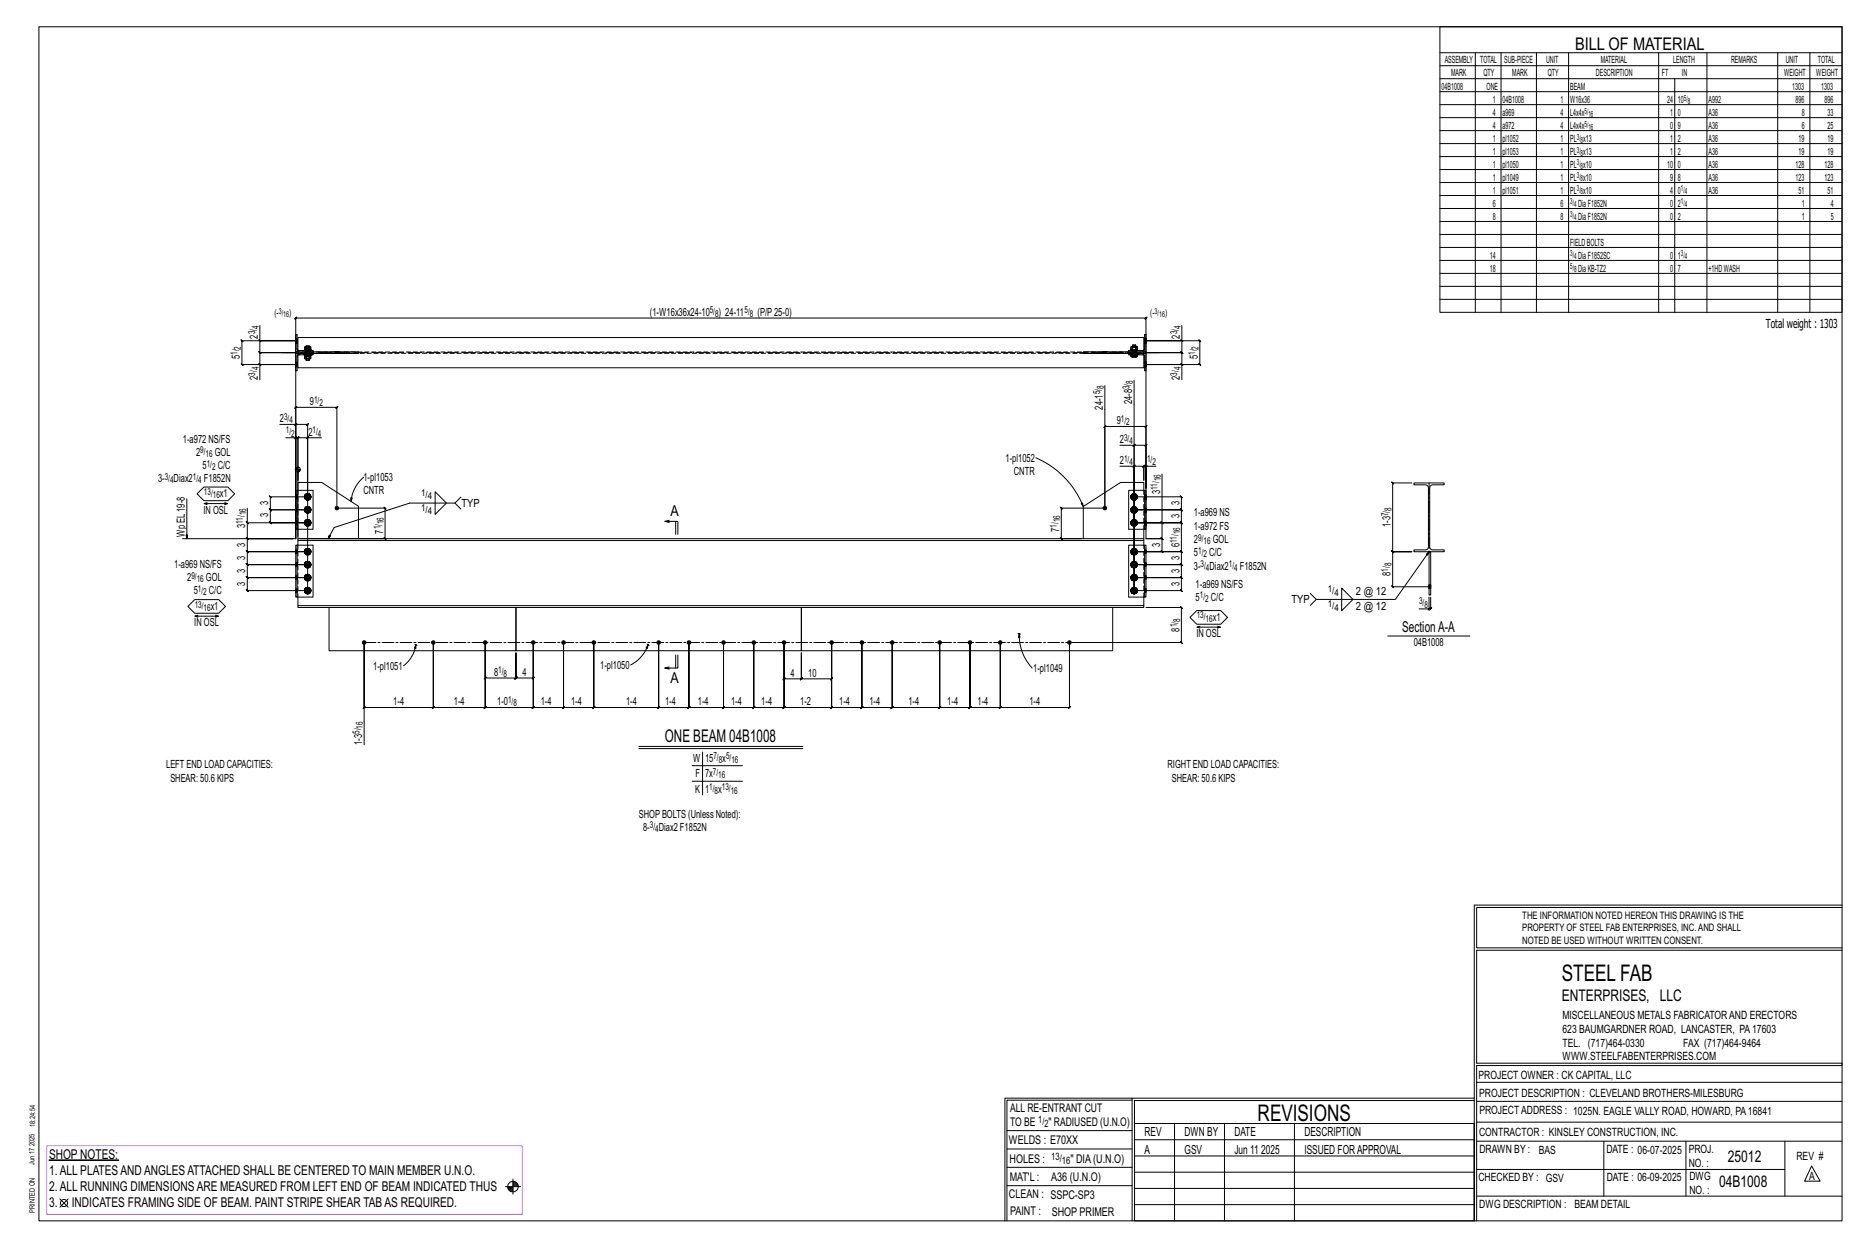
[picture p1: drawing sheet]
<svg xmlns="http://www.w3.org/2000/svg" width="914mm" height="610mm" viewBox="0 0 914 610" stroke-linecap="round" stroke-linejoin="round" font-family="sans-serif">
<g fill="#000" stroke="#000" stroke-width=".49">
<path d="M24 568h34z"/>
<circle cx="165" cy="249" r=".9"/>
<circle cx="541" cy="249" r=".9"/>
<circle cx="178" cy="314" r=".9"/>
<circle cx="212" cy="314" r=".9"/>
<circle cx="238" cy="314" r=".9"/>
<circle cx="261" cy="314" r=".9"/>
<circle cx="276" cy="314" r=".9"/>
<circle cx="291" cy="314" r=".9"/>
<circle cx="322" cy="314" r=".9"/>
<circle cx="337" cy="314" r=".9"/>
<circle cx="354" cy="314" r=".9"/>
<circle cx="369" cy="314" r=".9"/>
<circle cx="384" cy="314" r=".9"/>
<circle cx="407" cy="314" r=".9"/>
<circle cx="422" cy="314" r=".9"/>
<circle cx="437" cy="314" r=".9"/>
<circle cx="460" cy="314" r=".9"/>
<circle cx="475" cy="314" r=".9"/>
<circle cx="490" cy="314" r=".9"/>
<circle cx="524" cy="314" r=".9"/>
</g>
<g fill="none" stroke="#000" stroke-width=".49">
<path d="M19 13h883v584h-883zM705 13h197v140h-197zM705 26h197M705 32h197M705 39h197M722 26v127M735 26v127M752 26v127M768 26v127M812 26v127M820 39v114M836 26v127"/>
<path d="M870 26v127M886 26v127M705 45h197M705 51h197M705 58h197M705 64h197M705 70h197M705 77h197M705 83h197M705 89h197M705 96h197M705 102h197"/>
<path d="M705 108h197M705 115h197M705 121h197M705 127h197M705 134h197M127 159v8h18h-27v-1l1 1h-1v11l1 1-1-1h27h-18v8M579 159v8h-18h26v-1l1 1h-1v11l1 1-1-1h-26h18v8M705 140h197M705 146h197M127 178l1 1zM127 166l1 1zM127 167v6v-1l1 1h-1h18h-18v-1l1 1h-1v5"/>
<path d="M145 177h.1M145 179h.1M145 166h.1M145 168h.1M145 172h1h-1v-8l1 7h7v1M145 173h1M146 172h11v1h-11zM146 171v-6h414v6M146 174v6h414v-6M146 173h-1v8l1-7h7v-1M149 171l3 1zM149 174h.1"/>
<path d="M149 171h.1M149 171v-1h1v1M149 174h1M149 171h1M150 174h.1M150 170l-1 1h1M150 170l-1 1M150 170v1h1M150 171v1M150 172h.1M150 173h.1M150 174v1h-1v-1h1"/>
<path d="M150 174h2h-1M150 170l1 1M150 174h-1h3M150 174h2M150 174h-1h1M150 170l2 1-1-1M151 174h1M151 170l1 1v-1M151 170l1 1M151 174h-1M151 171v-1l-1-1 2 1v1M151 174v1h-1v1h1v-1h1v-1"/>
<path d="M151 171v1M151 172h.1M151 173h.1M151 174h.1M152 174h.1M152 174h-1M152 171h.1M157 172h18v1h-18M164 172h.1M164 173h.1M166 172h.1M166 173h.1"/>
<path d="M540 172h.1M540 173h.1M542 172h.1M542 173h.1M549 172h11v1h-11zM549 172h-19v1h19M552 172v-1h8v-7h1v8h-1h1M552 173v1h8v7h1v-8h-1M554 174h.1M554 171v-1v1M554 174h1M554 174v1"/>
<path d="M554 171v1M554 172h.1M554 173h.1M554 170v-1h2v1h1v1M554 170h2v1M554 174h1h1M554 175l1-1h1v1M555 171l-1 1h3l-1-1M555 171h-1h3h-1M555 171h1M555 174h-1M555 174h.1"/>
<path d="M555 174h-1v1M555 174h1l-1 1M556 169l-2 1M556 171v1M556 172h.1M556 173h.1M556 174h.1M556 174h-1M556 174h1M556 174l-1 1M556 174v1M557 174h.1"/>
<path d="M557 174h-1M557 174l-1 1M560 173h1M560 177h.1M560 179h.1M560 166h.1M560 168h.1M561 177h.1M561 179h.1M561 166h.1M561 168h.1M578 166l1 1z"/>
<path d="M578 178l1 1zM579 167v6l-1-1 1 1h-18h18l-1-1 1 1v5M541 189v60M555 186v103h23h1l-1-1v1v-6h1l-1-1v1h-23h23h1l-1-1v1v-7l1 1-1-1h-23h23l1 1-1-1v-6h1l-1-1v1h-23h23h1l-1-1v1v-14h1l-1-1v1h-23h23h1l-1-1v1v-7l1 1-1-1h-23h23l1 1-1-1v-6l1 1-1-1h-23M137 208h8v56M140 214h5v25M145 208h-1l1-1zM145 208h6h-1l1-1v1v81h-30h1l-1-1v1v-6h1l-1-1v1h30h-30h1l-1-1v1v-7l1 1-1-1h30h-30l1 1-1-1v-6h1l-1-1v1h30h-30h1l-1-1v1v-6h1l-1-1v1h22h-22h1l-1-1v1v-8M145 214h1l-1 1 1-1v21v-21l-1 1 1-1h5M145 214l-1 1zM151 214l-1 1zM157 214h-6v29h-19l1 1-1-1v6l1 1-1-1h19h-19l1 1-1-1v7v-1l1 1h-1h19h-30v-7"/>
<path d="M548 218h7v71v-61h-7M555 218l1-1zM555 218h6h-1l1-1v1v21M144 230h3M145 240v19zM145 229v1M145 240h8v19h-8M146 229v1M146 240v-4h11l18 12v16M146 228v36M146 230v1M147 230h.1"/>
<path d="M178 233a17 17 0 0 0-6 12M507 224a43 43 0 0 1 23 24M555 228h1l-1 1zM555 228h5l-1 1 1-1v7v-7l-1 1 1-1h1M560 240v-4h-11l-19 12v16M560 240h1v19h-1zM560 240h-8v19h8M561 228l-1 1zM566 228h-5v11v-30v-1l-1 1h1h-20v-1l-1 1h1v40h-21l-1-1 1 1v15l-1-1 1 1h9M569 232v24h-14M691 236h-9h-1l1 1v-1v34l-1-1 1 1h9h-9l-1-1 1 1v17h-1l1 1v-1h18M692 236h15v1h-6l-1 2v29l1 1h6v1h-15v-1h6l1-1v-30l-1-1h-6z"/>
<path d="M91 244v20M96 242l4-4h12l3 4-3 3h-12zM100 246h11l-1 1M101 246h-1l1 1M110 246h1M121 255l1 1zM150 254h1l1 2-1 1h-1l-1-1zM150 248h1l1 1-1 2h-1l-1-2zM150 242h1l1 1-1 1h-1l-1-1zM172 244v1zM213 241l6 5-6 6zM223 246l3 3"/>
<path d="M226 243l-3 3h-22l-37 12-3 6M328 256l-3-1h7v6M328 255h-3M331 255v6M529 246h1v2zM554 256h.1M554 249h.1M554 243h.1M554 255v1M554 242v1M554 257h1M554 250l1 1"/>
<path d="M554 244h1M554 249v1M554 243v1M554 255v1v1v-1M554 249v-1v1v1M554 243v-1v1v1v-1M554 256l1 1M554 244l1 1M555 254l-1 1M555 248h-1M555 242h-1M555 257h1"/>
<path d="M555 250l1 1M555 244h1M555 255l1-1v1M555 248l-1 1M555 248h1v1M555 242h1M556 255l1 1M556 248l1 1v1M556 242l1 1v1M556 254l-1 1M556 248h-1M556 242h-1"/>
<path d="M556 256v1h-1M556 250v1l-1-1M556 244h-1M556 256h1l-1 1M556 250h1h-1M556 243l1 1h-1M556 256v1M556 249v1M556 243v1M556 255h1h-1M556 248l1 1h-1M556 242h1l-1 1"/>
<path d="M557 255v1M557 249h.1M557 242v1M560 259v5M560 257h.1M560 255h.1M560 251h.1M560 249h.1M560 244h.1M560 243h.1M561 257h.1M561 255h.1"/>
<path d="M561 251h.1M561 249h.1M561 244h.1M561 243h.1M568 255l1 1zM569 256v8l-1-1 1 1h-8M89 264h56M145 267v25zM145 264v-108h-1l1-1v1h416h-1l1-1v1v108M145 264v-65l-1 1 1-1h20l-1 1 1-1v50h23v-1l1 1h-1v15v-1l1 1h-1h-41M145 267h8v25h-8M146 264h414h-414z"/>
<path d="M146 264v3M149 276h1M149 270h1M149 269l1 1M150 277v1M150 271h.1M150 276l-1 1M150 270h-1M150 276v-1l-1 1 1 1M150 270v-1l-1 1 1 1v-1M150 277l1 1M150 271h1"/>
<path d="M150 275h.1M150 268v1M151 275l-1 1M151 275h1l-1 1M151 268l-1 1M151 269v-1l1 1h-1M151 275l1 1v1M151 269l1 1M151 275h-1M151 277h1l-1 1v-1M151 271h1h-1M152 277h.1"/>
<path d="M152 270v1M152 276l-1 1M152 270l-1 1M152 275v1M152 269v1M152 276h.1M554 276h.1M554 270h.1M554 269v1M554 271h1M554 277l1 1M554 276v1"/>
<path d="M554 270v-1v1v1v-1M554 276v-1v1v1M555 268l-1 1M555 275h-1M555 271h1M555 277l1 1M555 269l1-1v1M555 275l-1 1M555 275h1v1M556 269l1 1M556 275l1 1v1M556 268l-1 1"/>
<path d="M556 275h-1M556 271h-1M556 277v1l-1-1M556 270h1l-1 1M556 277h1h-1M556 270v1M556 276v1M556 269h1l-1 1M556 275l1 1h-1M557 269v1M557 276h.1M560 264v3"/>
<path d="M560 267h1v25h-1zM560 267h-8v25h8M561 264h8l-1-1 1 1v6l-1-1 1 1h-14M700 270v21zM700 270l-17 23h-39l-3-3M95 293h12l3 4-3 3h-12l-3-3zM146 296h414v1h-414zM146 292v4M149 289h1M149 283h1M149 288l1 1M149 282l1 1"/>
<path d="M150 290h.1M150 284h.1M150 289l-1 1M150 283h-1M150 289v-1l-1 1 1 1v-1M150 282l-1 1 1 1v-1M150 290h1M150 283l1 1M150 288h.1M150 281v1M150 284h1M151 287l-1 1"/>
<path d="M151 288h1h-1M151 281l-1 1M151 282v-1l1 1h-1M151 288l1 1v1M151 282l1 1M151 288h-1M151 290h1h-1M151 283l1 1h-1M152 289v1M152 283v1M152 289l-1 1M152 283l-1 1"/>
<path d="M152 288v1M152 282h.1M152 282v1M161 297v21h92v-21v21h139v-21v21h153v-21M554 289h.1M554 283h.1M554 282v1M554 288v1M554 284h1M554 290h1M554 289v1M554 282v1v1v-1"/>
<path d="M554 289v-1v1v1v-1M554 283l1 1M555 281l-1 1M555 288h-1M555 284h1M555 290h1M555 282l1-1v1M555 287l-1 1M555 288h1M556 282l1 1M556 288l1 1v1M556 281l-1 1"/>
<path d="M556 288h-1M556 283v1h-1M556 290h-1M556 283h1l-1 1M556 289l1 1h-1M556 283v1M556 289v1M556 282h1h-1M556 288h1l-1 1M557 282v1M557 288v1M560 292v4"/>
<path d="M561 297h17l1 1-1-1v17l1 1-1-1h-53M644 293l-3 3M657 288l5 5-5 6zM699 298l1-1zM700 288h.1M700 286h.1M700 292v6h-5M700 292v6l1-1-1 1M95 301h12l-2 1M97 301h-2l2 1M105 301h2M203 315h1"/>
<path d="M204 315v2h-1zM204 315a16 16 0 0 1-6 11M204 315v1M238 314v18h-1l1-1v1h15h-1l1-1v1v-13v13h-1l1-1v1h8l1-1-1 1v-18M317 315h.1M317 315v2h-1zM317 315a17 17 0 0 1-8 10M317 315l1 1M384 314v18l-1 1 1-1h8v1l1-1h-1v-13v13v1l1-1h-1h15v1l1-1h-1v-18M498 310h1M499 310v2zM499 310a23 23 0 0 0 6 17"/>
<path d="M499 310h.1M524 314v32l-1 1 1-1h-34l-1 1 1-1v-32v32l-1 1 1-1h-15l-1 1 1-1v-32v32l-1 1 1-1h-15h1l-1 1v-1v-32v32h1l-1 1v-1h-23l-1 1 1-1v-32v32l-1 1 1-1h-15l-1 1 1-1v-32v32l-1 1 1-1h-15h1l-1 1v-1v-32v32h1l-1 1v-1h-23l-1 1 1-1v-32v32l-1 1 1-1h-15l-1 1 1-1v-32v32l-1 1 1-1h-15h1l-1 1v-1v-32v32h1l-1 1v-1h-17h1l-1 1v-1v-32v32h1l-1 1v-1h-15h1l-1 1v-1v-32v32h1l-1 1v-1h-31l-1 1 1-1v-32v32l-1 1 1-1h-15l-1 1 1-1v-32v32l-1 1 1-1h-15h1l-1 1v-1v-32v32h1l-1 1v-1h-23l-1 1 1-1v-32v32l-1 1 1-1h-26h1l-1 1v-1v-32v32h1l-1 1v-1h-34h1l-1 1v-1v-32v50M582 302l4-3h12l3 3-3 3h-12zM586 307h11h-1M587 306l-1 1h1M596 306l1 1M679 311h41M328 326l-3 1M331 320v7M332 320v7h-7h3M313 365h80M313 366h80"/>
<path d="M339 375h24M344 368v21M339 382h24M722 443v154M722 443h180M902 444h-179v20h179M902 465h-179v55h179v1h-179v76M554 538h-61v59M554 537h168M722 538h-167v13M723 539h179M723 530h179"/>
<path d="M493 553h61M555 550h167v47h-167zM555 558h167M575 550v47M599 550v47M634 550v47M723 549h179M723 558h179M785 558v27M825 558v27M874 558v27M251 577v7"/>
<path d="M251 579h2M251 580h3M251 578h2M493 571h61M493 562h61M555 573h167M555 566h167M723 572h151M887 570l4 8h-8zM29 587l4 4M33 587l-4 4M247 581h8"/>
<path d="M249 581h2M249 582h2M250 583h1M492 597v-60h62v60M493 580h61M555 589h167M555 581h167M723 585h179"/>
<circle cx="146" cy="230" r="1.2"/>
<circle cx="151" cy="243" r=".8"/>
<circle cx="151" cy="249" r=".8"/>
<circle cx="151" cy="256" r=".8"/>
<circle cx="151" cy="243" r="1.6"/>
<circle cx="151" cy="249" r="1.6"/>
<circle cx="151" cy="256" r="1.6"/>
<circle cx="31" cy="589" r="1.8"/>
<circle cx="251" cy="581" r="2.6"/>
</g>
<path d="M23 561h233v33h-233z" fill="none" stroke="#f0f" stroke-width=".5"/>
<g fill="none" stroke="#000" stroke-width=".49" stroke-dasharray="2 1.4">
<path d="M145 178h.1M145 177h.1M145 179h.1M145 178v1M145 167h.1M145 166h.1M145 168h.1M145 167v1M145 174h1h7M145 164h.1M145 179v-1v1M146 171v1"/>
<path d="M146 173v1M146 173h414M149 174h.1M149 174h1M149 171h1h-1v-1h1v1v-1v1h1h-1M149 171h.1M149 171l1-1M149 171h1M150 174h.1M150 174h-1h1h-1h1M150 170l-1 1 1-1-1 1h1M150 172h.1"/>
<path d="M150 172v1M150 173v1M150 173h.1M150 171h.1M150 171v1M150 172v2zM150 170v-1M150 171v3zM150 170h1M150 175h-1v-1h1h-1M150 174v1zM150 170v1z"/>
<path d="M150 170h.1M150 175h.1M150 172h-1l1-1M150 172h1M150 171h1M150 174h-1h1M150 174h1M150 172v-1M150 173v-1M150 174h1zM150 171v-1M150 171h1z"/>
<path d="M150 169h1M150 176v-1M150 176h1M150 171l1 1zM150 172l1 1zM150 172h1zM151 173v-1M151 172h.1M151 173v1zM151 173l-1 1M151 174h-1M151 172v1z"/>
<path d="M151 172l-1 1M151 173h-1M151 172v-1M151 171h.1M151 174h-1h1M151 174h.1M151 174h1M151 170h.1M151 171h-1v-1v1v-1l1 1M151 175h.1M151 170l1 1M151 173v1"/>
<path d="M151 172v1M151 170h1M151 171h1zM151 171h1l-1-1M151 172h1M151 171h1M151 169v1M151 176v-1M151 170v1zM151 171h1h-1v-1h1v1M151 175h-1v-1h1h-1M151 174v1z"/>
<path d="M151 172v2zM151 171v3zM151 173h.1M151 174v-1M152 174h.1M152 170v1zM152 174h-1zM152 171h.1M152 172h.1M152 171v1M152 174v1h-1v-1h1h-1M153 173h.1"/>
<path d="M153 172h.1M153 172h-7l-1-1M164 172v1M164 172h.1M165 172l-1 1M165 172v1zM165 173h.1M165 172v1M166 172v1M166 172h.1M166 173h.1M166 173v-1"/>
<path d="M540 172h.1M540 172v1M540 173h.1M540 173v-1M541 172v1zM541 173v-1M541 172h.1M541 173l1-1M542 173v-1M542 173h.1M552 173h.1M552 174h8"/>
<path d="M552 172h.1M554 174h.1M554 171v-1v1v-1v1h2h-2M554 174v1M554 174h1M554 175v-1v1v-1h1M554 172h.1M554 172v1M554 173v1M554 173h.1M554 171h.1M554 171v1"/>
<path d="M554 172v2zM554 170l1-1M554 171v3zM554 170h2M554 175h1M554 170h.1M555 172h-1l1-1M555 172h1M555 171h1M555 171h-1h1M555 173v-1M555 173l-1 1"/>
<path d="M555 172h.1M555 172v-1M555 174h.1M555 174h1M555 174v1l1-1M555 170h.1M555 169h1M555 172v1zM555 171v1zM555 173l1-1M555 173v1zM555 173v1"/>
<path d="M555 172l1-1M555 171h.1M555 175v-1h1M556 174h.1M556 172h.1M556 170h.1M556 175h.1M556 171h.1M556 173v-1M556 173v1M556 172v-1M556 169v1"/>
<path d="M556 170v1zM556 171h1h-1v-1h1v1M556 172v2zM556 171v3zM556 173h.1M556 174v-1M556 175v-1M556 174h1h-1zM556 174h1l-1 1zM556 172h1M556 171l1 1M556 171h1"/>
<path d="M557 174h-1zM557 174h.1M557 174l-1 1zM560 174v-1M560 172v-1M560 172h-414M560 179h.1M560 178h1h-1M560 168h.1M560 167h1l-1-1M560 178l1 1-1-1M560 178l1 1z"/>
<path d="M560 178h.1M560 167h1zM560 167v-1M560 171v1h-8M560 179h1M560 168h1M561 164h-1M561 177h-1M561 166h-1M561 178h-1M561 179h-1M561 179h.1"/>
<path d="M561 177h.1M561 178l-1-1M561 167h-1M561 168h-1M561 168h.1M561 166h.1M561 167l-1-1M561 177v1M145 181h.1M560 181h1M146 240v19M145 257h.1"/>
<path d="M145 257v-1M145 256v1M145 256h.1M145 255h.1M145 250h.1M145 249h.1M145 244h.1M145 243v1M145 243h.1M145 242h.1M145 250v-1v1M149 256h.1"/>
<path d="M149 256h1zM149 249v1zM149 249h1zM149 243v1zM149 243h1zM149 255v1zM149 256l1 1zM149 255h1zM149 249h.1M149 250h1zM149 242v1zM149 244h1z"/>
<path d="M149 244l1-1zM149 242l1 1zM149 255v1v1M149 257h1M149 255l1-1M149 248v1v2M149 251h1M149 248h1M149 242v1v1M149 244l1 1M149 242h1M150 255h-1z"/>
<path d="M150 257v-1zM150 257h.1M150 255h.1M150 255v-1zM150 248l-1 1zM150 250h.1M150 250v1zM150 248v1zM150 248h.1M150 242h-1zM150 244h.1M150 242h.1"/>
<path d="M150 256h.1M150 249v1zM150 243h.1M150 255v1zM150 249h.1M150 254l-1 2 1 1M150 257h1M150 254h1M150 248l-1 1 1 2M150 251h1M150 248h1M150 242l-1 1 1 1"/>
<path d="M150 244h1M150 242h1M150 245h1M150 242l1-1M150 257h1zM150 254v1zM150 254h1zM150 251h1zM150 248h1zM150 244l1 1zM150 242h1zM150 255v1"/>
<path d="M150 256l1 1zM150 256h1M150 255h1zM150 255h1M150 249v1M150 250h1zM150 250h1M150 249h1zM150 249h1M150 242v2M150 244h1zM151 257h.1"/>
<path d="M151 254v1zM151 255h.1M151 254h.1M151 251h.1M151 250v1zM151 250h.1M151 248h.1M151 245h.1M151 244v1zM151 245v-1zM151 244h.1M151 242h.1"/>
<path d="M151 241v1M151 256h.1M151 249h.1M151 244v-1zM151 244v-1M151 242v1zM151 242v1M151 257h1zM151 254l1 1zM151 251l1-1zM151 248h1zM151 244h1z"/>
<path d="M151 242h1zM151 257h1M151 254l1 1M151 251h1M151 248h1M151 245l1-1M151 242h1M151 256v-1M151 250v-1M151 243h.1M151 256l1 1zM151 255h1z"/>
<path d="M151 250h1zM151 249l1-1zM151 257l1-1-1-2M151 251l1-2-1-1M151 244l1-1-1-1M151 249v1zM152 256h.1M152 255v1zM152 255h.1M152 250h.1M152 249h.1M152 243v1z"/>
<path d="M152 243h.1M152 243v-1zM152 249v1zM152 248v1zM152 242h.1M152 257v-1M152 255v1M152 251v-2M152 248v1M152 244v-1M152 242v1M152 256v1z"/>
<path d="M152 244h.1M152 242v1zM554 256h.1M554 249v1zM554 243v1zM554 256v-2v2v1v-1M554 249v-1v1v2v-2M554 243v-1v1v1v-1M554 255v1zM554 256v1zM554 249h.1M554 250v1z"/>
<path d="M554 242v1zM554 244h.1M554 255v1M554 250v-1M554 244v-1M554 242v1M554 255h.1M554 257h1zM554 255l1-1zM554 248v1zM554 251h1zM554 248h1z"/>
<path d="M554 242h.1M554 244l1 1zM554 242h1zM554 257h1M554 255l1-1M554 250l1 1zM554 250l1 1M554 248h1M554 244h1zM554 244h1M554 242h1M554 256l1 1"/>
<path d="M554 255h1M554 250h1M554 249l1-1M554 243l1 1M554 243l1-1M554 243h.1M554 257h2zM554 254h2zM554 251h2zM554 248h2zM554 244h2zM554 242h2z"/>
<path d="M554 255v1v-1v1v1v-1v1v-1M554 249v-1v1v1M554 242v1v-1v2M554 256h1zM554 255h1zM554 250h1zM554 249h1zM554 243l1 1zM554 243l1-1zM555 257h.1M555 254h.1M555 251h.1"/>
<path d="M555 248h.1M555 245h.1M555 242v-1zM555 256v1zM555 255h.1M555 250v1zM555 250h.1M555 249h.1M555 244v1v-1v1v-1zM555 244h.1M555 242h.1M555 254v1"/>
<path d="M555 257h1zM555 257h1M555 257l1-1zM555 255h1zM555 254h1h-1h1v1zM555 254h1zM555 251h1zM555 251h1M555 250l1 1M555 250h1zM555 249h1zM555 248h1h-1h1z"/>
<path d="M555 248h1zM555 245h1zM555 245l1-1zM555 245l1-1M555 244h1M555 244h1zM555 242h1zM555 242h1h-1h1zM555 241l1 1zM556 257v-1M556 256h.1M556 255h.1"/>
<path d="M556 250h.1M556 249h.1M556 248v1M556 244h.1M556 244v-1zM556 242v1zM556 242h.1M556 257h.1M556 254v1zM556 254v1M556 251v-1zM556 251v-1"/>
<path d="M556 248h.1M556 251h.1M556 245v-1zM556 255v1zM556 243h.1M556 254l1 2zM556 248l1 1zM556 242l1 1zM556 249v1zM556 256h1l-1 1M556 255h1h-1M556 250h1h-1"/>
<path d="M556 249h1l-1-1M556 243l1 1h-1M556 243l1-1h-1M556 255l1 1M556 250v-1M556 248v1l1 1M556 244v-1M556 242l1 2M556 255h1zM556 242h1zM557 255v1zM557 255v1"/>
<path d="M557 249h.1M557 242v1zM557 242v1M557 256l-1 1zM557 250l-1 1zM557 244h-1zM557 249l-1 2zM557 243l-1 1zM557 256h.1M557 249v1zM557 243v1zM560 259v-19"/>
<path d="M560 242h1zM560 243h1l-1-1M560 249h1zM560 249h1h-1M560 255h1zM560 255l1 1-1-1M560 256l1 1zM560 257h.1M560 256h.1M560 250h1zM560 251h.1M560 250h.1"/>
<path d="M560 243l1 1zM560 244h.1M560 243h.1M560 257h1M560 251h1M560 244h1M561 255h-1M561 249h-1M561 243h-1M561 242h.1M561 243l-1-1M561 244h-1"/>
<path d="M561 249h.1M561 250h-1M561 255h.1M561 256h-1M561 257h-1M561 257h.1M561 256l-1-1M561 251h.1M561 250l-1-1M561 244h.1M561 243h.1M145 277h.1"/>
<path d="M145 276h.1M145 275h.1M145 271h.1M145 270v1M145 270h.1M145 269h.1M145 277v-1v1M146 267v25M149 276v1zM149 270v1zM149 276l1-1-1 1 1 2-1-2h1M149 270h.1"/>
<path d="M149 270l1-1-1 1 1 1-1-1h1M149 276h.1M149 277h.1M149 269v1zM149 271h.1M149 277l1-1M149 276h1M149 270h1M149 269l1 1M149 275v1zM149 277l1 1zM149 275h1z"/>
<path d="M149 269h.1M149 271h1zM149 269l1-1zM150 277v1zM150 277v1M150 275h.1M150 271h.1M150 269v-1zM150 269v-1M150 277h.1M150 276v-1M150 270v1"/>
<path d="M150 270v-1M150 276v1zM150 270h.1M150 278h1zM150 275h1zM150 271h1zM150 269h1zM150 276v-1l-1 1v1h1h-1h1M150 269l-1 1v-1v1l1 1-1-1 1 1M150 276h.1M150 270v1zM150 270v-1z"/>
<path d="M150 268h1zM150 277l1 1h-1h1h-1zM150 277h1zM150 276l1-1zM150 271h1h-1h1h-1zM151 275h-1h1h-1h1M151 278h.1M151 277v1M151 277h.1M151 275v1zM151 275h.1M151 268h-1h1h-1l1 1"/>
<path d="M151 271h.1M151 269h.1M151 268v1zM151 268h.1M151 276h.1M151 275v1M151 271v-1zM151 269v1zM151 278l1-1zM151 278l1-1M151 275h1zM151 275h1"/>
<path d="M151 271h1zM151 271h1M151 268l1 1zM151 268l1 1M151 270h.1M151 275l1 1zM151 269l1 1zM151 276v1zM152 277h.1M152 276v-1M152 270v1M152 270v-1"/>
<path d="M152 277v-1M152 275l-1 1 1 1M152 271v-1M152 269h-1l1 1M152 275v1zM152 269h.1M152 276h.1M152 269v1zM152 269v1M152 271h.1M152 276l-1 2zM152 270l-1 1z"/>
<path d="M152 276v1zM152 270v1zM554 270v1zM554 276v1zM554 270h.1M554 270v-1v1v1v-1M554 276v-1v1v2v-2M554 269v1zM554 271h.1M554 276h.1M554 277h.1M554 269v1"/>
<path d="M554 277v-1M554 269h.1M554 271h1zM554 269l1-1zM554 275v1zM554 277l1 1zM554 275h1zM554 271h1M554 269l1-1M554 277l1 1M554 275h1M554 270l1 1"/>
<path d="M554 270l1-1M554 277h1M554 276l1-1M554 271h2zM554 269h2zM554 278h2zM554 275h2zM554 269v1v-1v1v1v-1v1M554 276v-1v1v1M554 270l1 1zM554 270l1-1zM554 277h1z"/>
<path d="M554 276h1zM555 271h.1M555 268h.1M555 278h.1M555 275h.1M555 269h.1M555 277v1zM555 277h.1M555 276v-1zM555 268v1M555 271h1zM555 271h1"/>
<path d="M555 269h1zM555 268h1h-1h1v1zM555 268h1zM555 278h1zM555 278h1M555 277l1 1M555 277h1zM555 275l1 1zM555 275h1h-1h1zM555 275h1zM556 271h.1M556 271v-1z"/>
<path d="M556 269v1zM556 269h.1M556 277h.1M556 276h.1M556 275v1M556 268v1zM556 268v1M556 278v-1zM556 278v-1M556 275h.1M556 270h.1M556 269l1 1z"/>
<path d="M556 275l1 1zM556 276v1zM556 270h1l-1 1M556 270l1-1h-1M556 277h1h-1M556 276h1l-1-1M556 271v-1M556 269l1 1M556 277v-1M556 275v1l1 1M556 269h1zM557 269v1z"/>
<path d="M557 269v1M557 276h.1M557 271h-1zM557 277h-1zM557 270l-1 1zM557 276l-1 2zM557 270v1zM557 276v1zM560 269h1zM560 270h1l-1-1M560 275h1zM560 276h1h-1"/>
<path d="M561 269h.1M561 270l-1-1M561 270h-1M561 271h-1M561 275v1M561 276l-1-1M561 276h-1M561 277h-1M145 290h.1M145 289v1M145 289h.1M145 288h.1"/>
<path d="M145 283h.1M145 282h.1M149 289v1zM149 283h.1M149 289l1-1-1 1 1 1-1-1h1M149 283l1-2-1 2 1 1-1-1h1M149 288v1zM149 290h.1M149 282v1zM149 283v1zM149 290l1-1M149 288l1 1"/>
<path d="M149 283h1M149 282l1 1M149 288h.1M149 290h1zM149 288l1-1zM149 281v1zM149 284h1zM149 281h1zM150 290h.1M150 288h.1M150 284h.1M150 282v-1z"/>
<path d="M150 282v-1M150 289v1M150 289v-1M150 283v1M150 282h.1M150 289h.1M150 283h.1M150 290h1zM150 288h1zM150 284h1zM150 281h1zM150 288l-1 1v-1v2h1h-1h1"/>
<path d="M150 282l-1 1v-1v1l1 1-1-1 1 1v-1M150 289v1zM150 289v-1zM150 282v1zM150 290l1 1zM150 287h1zM150 290h1h-1h1h-1zM150 284h1h-1h1h-1zM150 283h1zM150 282h1zM151 287l-1 1 1-1-1 1h1M151 291v-1z"/>
<path d="M151 290h.1M151 288h.1M151 287v1v-1v1zM151 287h.1M151 281h-1h1h-1l1 1M151 284h.1M151 283h.1M151 282h.1M151 281v1zM151 281h.1M151 290v-1zM151 288v1z"/>
<path d="M151 284v-1M151 290h1zM151 290h1M151 288h1zM151 288h1M151 284h1zM151 284h1M151 281l1 1zM151 281l1 1M151 287l1 1zM151 281h1zM151 289h.1"/>
<path d="M151 282v1zM151 288l1 1zM151 281l1 2zM152 289v1M152 289v-1M152 283v1M152 282h.1M152 290v-1M152 288h-1l1 2M152 284v-1M152 282h-1l1 1M152 288h.1"/>
<path d="M152 281v1zM152 288v1zM152 288v1M152 282v1zM152 282v1M152 290h.1M152 283v1zM152 289l-1 1zM152 283l-1 1zM152 289v1zM152 283h.1M554 283h.1"/>
<path d="M554 289v1zM554 283v-2v2v1v-1M554 289v-1v1v1v-1M554 282v1zM554 283v1zM554 288v1zM554 290h.1M554 282v1M554 290v-1M554 288v1M554 281v1zM554 284h1z"/>
<path d="M554 281h1zM554 288h.1M554 290h1zM554 288l1-1zM554 284h1M554 282l1-1zM554 282l1-1M554 290h1M554 288h1zM554 288h1M554 283l1 1M554 282h1"/>
<path d="M554 289l1 1M554 289l1-1M554 289h.1M554 284h2zM554 281h2zM554 290h2zM554 288h2zM554 282v1v-1v1v1v-1v1v-1M554 288v1v-1v2M554 283h1zM554 282h1zM554 289l1 1z"/>
<path d="M554 289l1-1zM555 284h.1M555 281h.1M555 290v1zM555 287h.1M555 283h.1M555 282h.1M555 290h.1M555 288h.1M555 281v1M555 284h1zM555 284h1"/>
<path d="M555 283h1zM555 282h1zM555 281h1h-1h1v1zM555 281h1zM555 287v1v-1v1M555 291l1-1zM555 290h1zM555 290h1M555 288h1zM555 287l1 1-1-1 1 1zM555 287h1zM556 284v-1"/>
<path d="M556 283h.1M556 282h.1M556 290h.1M556 290v-1zM556 288v1zM556 288h.1M556 284h.1M556 281v1zM556 281v1M556 281h.1M556 287v1zM556 282v1z"/>
<path d="M556 289h.1M556 281l1 2zM556 288l1 1zM556 283h1l-1 1M556 282h1h-1M556 289l1 1h-1M556 289l1-1h-1M556 282l1 1M556 290v-1M556 288l1 2M556 281l1 1zM556 288h1z"/>
<path d="M557 282v1zM557 282v1M557 288v1zM557 288v1M557 283l-1 1zM557 290h-1zM557 289l-1 1zM557 283h.1M557 289v1zM560 292v-25M560 282h1zM560 282l1 1-1-1"/>
<path d="M560 288h1zM560 289h1l-1-1M561 282h.1M561 282h-1M561 283h-1M561 288h.1M561 289l-1-1M561 289h-1M561 290h-1M700 287h.1M700 288h.1M700 286h.1"/>
<path d="M700 287v-1"/>
</g>
<path d="M138 173h430" fill="none" stroke="#000" stroke-width=".49" stroke-dasharray="6.8 1 0 1"/>
<path d="M700 236v34M178 314h346" fill="none" stroke="#000" stroke-width=".49" stroke-dasharray="5.8 1 1 1"/>
<g font-size="11.2">
<text x="764" y="480">STEEL FAB</text>
<text x="616" y="548">REVISIONS</text>
</g>
<g font-size="8.6">
<text x="771" y="24">BILL OF MATERIAL</text>
<text x="325" y="363">ONE BEAM 04B1008</text>
</g>
<g font-size="7.9">
<text x="765" y="490">ENTERPRISES, LLC</text>
<text x="846" y="569">25012</text>
<text x="842" y="581">04B1008</text>
</g>
<g font-size="7.3">
<text x="328" y="253">A</text>
<text x="686" y="309">SectionA-A</text>
<text x="328" y="334">A</text>
</g>
<g font-size="6.6">
<text x="24" y="567">SHOP NOTES:</text>
<text x="24" y="575">1.ALL PLATESANDANGLESATTACHED SHALL BE CENTERED TO MAIN MEMBER U.N.O.</text>
<text x="24" y="583">2.ALL RUNNING DIMENSIONSARE MEASURED FROM LEFT END OF BEAM INDICATED THUS</text>
<text x="24" y="591">3.</text>
<text x="35" y="591">INDICATES FRAMING SIDE OF BEAM. PAINT STRIPE SHEAR TABAS REQUIRED.</text>
</g>
<g font-size="6.1">
<text x="864" y="161">Total weight : 1303</text>
<text x="560" y="556">REV</text>
<text x="580" y="556">DWN BY</text>
<text x="604" y="556">DATE</text>
<text x="639" y="556">DESCRIPTION</text>
<text x="560" y="564">A</text>
<text x="580" y="564">GSV</text>
<text x="604" y="564">Jun 11</text>
<text x="617" y="564">2025</text>
<text x="639" y="564">ISSUED FORAPPROVAL</text>
</g>
<g font-size="5.9">
<text x="494" y="560">WELDS : E70XX</text>
<text x="494" y="569">HOLES :</text>
<text x="524" y="569">&quot; DIA(U.N.O)</text>
<text x="494" y="578">MAT'L :</text>
<text x="515" y="578">A36 (U.N.O)</text>
<text x="494" y="586">CLEAN : SSPC-SP3</text>
<text x="495" y="595">PAINT :</text>
<text x="515" y="595">SHOP PRIMER</text>
</g>
<g font-size="5.8">
<text x="494" y="544">ALL RE-ENTRANT CUT</text>
<text x="494" y="551">TO BE</text>
<text x="513" y="551">&quot; RADIUSED (U.N.O)</text>
</g>
<g font-size="5.6">
<text x="765" y="499">MISCELLANEOUS METALS FABRICATORAND ERECTORS</text>
<text x="765" y="505">623 BAUMGARDNER ROAD, LANCASTER, PA17603</text>
<text x="765" y="512">TEL. (717)464-0330</text>
<text x="824" y="512">FAX (717)464-9464</text>
<text x="765" y="519">WWW.STEELFABENTERPRISES.COM</text>
<text x="724" y="528">PROJECT OWNER : CK CAPITAL, LLC</text>
<text x="724" y="537">PROJECT DESCRIPTION : CLEVELAND BROTHERS-MILESBURG</text>
<text x="724" y="545">PROJECTADDRESS : 1025N. EAGLE VALLY ROAD, HOWARD, PA16841</text>
<text x="724" y="556">CONTRACTOR : KINSLEY CONSTRUCTION, INC.</text>
<text x="724" y="564">DRAWN BY :</text>
<text x="753" y="564">BAS</text>
<text x="786" y="564">DATE : 06-07-2025</text>
<text x="827" y="564">PROJ.</text>
<text x="879" y="568">REV #</text>
<text x="827" y="571">NO. :</text>
<text x="724" y="578">CHECKED BY : GSV</text>
<text x="787" y="578">DATE : 06-09-2025</text>
<text x="827" y="578">DWG</text>
<text x="886" y="578">A</text>
<text x="827" y="584">NO. :</text>
<text x="724" y="591">DWG DESCRIPTION : BEAM DETAIL</text>
</g>
<g font-size="5.5">
<text x="318" y="155">(1-W16x36x24-10</text>
<text x="352" y="155">) 24-11</text>
<text x="371" y="155">(P/P25-0)</text>
<text x="126" y="166" transform="rotate(-90 126 166)">2</text>
<text x="578" y="166" transform="rotate(-90 578 166)">2</text>
<text x="117" y="176" transform="rotate(-90 117 176)">5</text>
<text x="586" y="176" transform="rotate(-90 586 176)">5</text>
<text x="126" y="186" transform="rotate(-90 126 186)">2</text>
<text x="578" y="186" transform="rotate(-90 578 186)">2</text>
<text x="554" y="198" transform="rotate(-90 554 198)">24-8</text>
<text x="152" y="198">9</text>
<text x="540" y="200" transform="rotate(-90 540 200)">24-1</text>
<text x="137" y="207">2</text>
<text x="547" y="208">9</text>
<text x="151" y="213">2</text>
<text x="90" y="216">1-a972 NS/FS</text>
<text x="548" y="217">2</text>
<text x="96" y="223">2</text>
<text x="105" y="223">GOL</text>
<text x="492" y="226">1-pl1052</text>
<text x="548" y="227">2</text>
<text x="99" y="230">5</text>
<text x="107" y="230">C/C</text>
<text x="496" y="232">CNTR</text>
<text x="77" y="236">3-</text>
<text x="85" y="236">Diax2</text>
<text x="100" y="236">F1852N</text>
<text x="178" y="235">1-pl1053</text>
<text x="108" y="243">x1</text>
<text x="178" y="242">CNTR</text>
<text x="568" y="242" transform="rotate(-90 568 242)">3</text>
<text x="100" y="251">IN OSL</text>
<text x="131" y="247" transform="rotate(-90 131 247)">3</text>
<text x="226" y="248">TYP</text>
<text x="577" y="247" transform="rotate(-90 577 247)">3</text>
<text x="131" y="253" transform="rotate(-90 131 253)">3</text>
<text x="577" y="254" transform="rotate(-90 577 254)">3</text>
<text x="584" y="253">1-a969 NS</text>
<text x="681" y="258" transform="rotate(-90 681 258)">1-3</text>
<text x="90" y="262" transform="rotate(-90 90 262)">Wp EL19-8</text>
<text x="120" y="259" transform="rotate(-90 120 259)">3</text>
<text x="187" y="261" transform="rotate(-90 187 261)">7</text>
<text x="519" y="260" transform="rotate(-90 519 260)">7</text>
<text x="584" y="259">1-a972 FS</text>
<text x="120" y="268" transform="rotate(-90 120 268)">3</text>
<text x="568" y="268" transform="rotate(-90 568 268)">3</text>
<text x="577" y="268" transform="rotate(-90 577 268)">6</text>
<text x="584" y="266">2</text>
<text x="594" y="266">GOL</text>
<text x="120" y="274" transform="rotate(-90 120 274)">3</text>
<text x="577" y="274" transform="rotate(-90 577 274)">3</text>
<text x="584" y="272">5</text>
<text x="592" y="272">C/C</text>
<text x="85" y="278">1-a969 NS/FS</text>
<text x="120" y="280" transform="rotate(-90 120 280)">3</text>
<text x="577" y="280" transform="rotate(-90 577 280)">3</text>
<text x="584" y="279">3-</text>
<text x="592" y="279">Diax2</text>
<text x="607" y="279">F1852N</text>
<text x="681" y="282" transform="rotate(-90 681 282)">8</text>
<text x="92" y="284">2</text>
<text x="101" y="284">GOL</text>
<text x="120" y="287" transform="rotate(-90 120 287)">3</text>
<text x="577" y="287" transform="rotate(-90 577 287)">3</text>
<text x="585" y="287">1-a969 NS/FS</text>
<text x="95" y="291">5</text>
<text x="102" y="291">C/C</text>
<text x="664" y="291">2 @ 12</text>
<text x="103" y="298">x1</text>
<text x="585" y="294">5</text>
<text x="593" y="294">C/C</text>
<text x="632" y="295">TYP</text>
<text x="664" y="298">2 @ 12</text>
<text x="594" y="304">x1</text>
<text x="95" y="306">IN OSL</text>
<text x="577" y="309" transform="rotate(-90 577 309)">8</text>
<text x="586" y="312">IN OSL</text>
<text x="692" y="316">04B1008</text>
<text x="183" y="328">1-pl1051</text>
<text x="294" y="327">1-pl1050</text>
<text x="506" y="329">1-pl1049</text>
<text x="242" y="331">8</text>
<text x="256" y="331">4</text>
<text x="387" y="331">4</text>
<text x="396" y="331">10</text>
<text x="193" y="345">1-4</text>
<text x="222" y="345">1-4</text>
<text x="243" y="345">1-0</text>
<text x="265" y="345">1-4</text>
<text x="280" y="345">1-4</text>
<text x="306" y="345">1-4</text>
<text x="326" y="345">1-4</text>
<text x="342" y="345">1-4</text>
<text x="358" y="345">1-4</text>
<text x="373" y="345">1-4</text>
<text x="392" y="345">1-2</text>
<text x="411" y="345">1-4</text>
<text x="426" y="345">1-4</text>
<text x="445" y="345">1-4</text>
<text x="464" y="345">1-4</text>
<text x="479" y="345">1-4</text>
<text x="504" y="345">1-4</text>
<text x="177" y="364" transform="rotate(-90 177 364)">1-3</text>
<text x="81" y="376">LEFT END LOAD CAPACITIES:</text>
<text x="339" y="373">W</text>
<text x="345" y="373">15</text>
<text x="354" y="373">x</text>
<text x="572" y="376">RIGHT END LOAD CAPACITIES:</text>
<text x="83" y="382">SHEAR: 50.6 KIPS</text>
<text x="340" y="380">F</text>
<text x="345" y="380">7x</text>
<text x="574" y="382">SHEAR: 50.6 KIPS</text>
<text x="340" y="388">K</text>
<text x="345" y="388">1</text>
<text x="352" y="388">x</text>
<text x="313" y="400">SHOPBOLTS (Unless Noted):</text>
<text x="315" y="407">8-</text>
<text x="322" y="407">Diax2 F1852N</text>
</g>
<g font-size="5">
<text x="745" y="450">THE INFORMATION NOTED HEREON THIS DRAWING IS THE</text>
<text x="745" y="456">PROPERTY OF STEEL FAB ENTERPRISES, INC.AND SHALL</text>
<text x="745" y="462">NOTED BE USED WITHOUT WRITTEN CONSENT.</text>
<text x="508" y="550">1/</text>
<text x="511" y="551">2</text>
<text x="515" y="568">13/</text>
<text x="520" y="570">16</text>
</g>
<g font-size="4.9">
<text x="707" y="31">ASSEMBLY</text>
<text x="725" y="31">TOTAL</text>
<text x="736" y="31">SUB-PIECE</text>
<text x="757" y="31">UNIT</text>
<text x="784" y="31">MATERIAL</text>
<text x="819" y="31">LENGTH</text>
<text x="847" y="31">REMARKS</text>
<text x="874" y="31">UNIT</text>
<text x="890" y="31">TOTAL</text>
<text x="710" y="37">MARK</text>
<text x="726" y="37">QTY</text>
<text x="740" y="37">MARK</text>
<text x="758" y="37">QTY</text>
<text x="781" y="37">DESCRIPTION</text>
<text x="814" y="37">FT</text>
<text x="823" y="37">IN</text>
<text x="873" y="37">WEIGHT</text>
<text x="889" y="37">WEIGHT</text>
<text x="706" y="44">04B1008</text>
<text x="728" y="44">ONE</text>
<text x="769" y="44">BEAM</text>
<text x="877" y="44">1303</text>
<text x="891" y="44">1303</text>
<text x="731" y="50">1</text>
<text x="736" y="50">04B1008</text>
<text x="764" y="50">1</text>
<text x="769" y="50">W16x36</text>
<text x="816" y="50">24</text>
<text x="821" y="50">10</text>
<text x="836" y="50">A992</text>
<text x="879" y="50">896</text>
<text x="893" y="50">896</text>
<text x="731" y="57">4</text>
<text x="736" y="57">a969</text>
<text x="764" y="57">4</text>
<text x="769" y="57">L4x4x</text>
<text x="818" y="57">1</text>
<text x="821" y="57">0</text>
<text x="836" y="57">A36</text>
<text x="882" y="57">8</text>
<text x="895" y="57">33</text>
<text x="731" y="63">4</text>
<text x="736" y="63">a972</text>
<text x="764" y="63">4</text>
<text x="769" y="63">L4x4x</text>
<text x="818" y="63">0</text>
<text x="821" y="63">9</text>
<text x="836" y="63">A36</text>
<text x="882" y="63">6</text>
<text x="895" y="63">25</text>
<text x="731" y="69">1</text>
<text x="736" y="69">pl1052</text>
<text x="764" y="69">1</text>
<text x="769" y="69">PL x13</text>
<text x="818" y="69">1</text>
<text x="821" y="69">2</text>
<text x="836" y="69">A36</text>
<text x="880" y="69">19</text>
<text x="895" y="69">19</text>
<text x="731" y="76">1</text>
<text x="736" y="76">pl1053</text>
<text x="764" y="76">1</text>
<text x="769" y="76">PL x13</text>
<text x="818" y="76">1</text>
<text x="821" y="76">2</text>
<text x="836" y="76">A36</text>
<text x="880" y="76">19</text>
<text x="895" y="76">19</text>
<text x="731" y="82">1</text>
<text x="736" y="82">pl1050</text>
<text x="764" y="82">1</text>
<text x="769" y="82">PL x10</text>
<text x="816" y="82">10</text>
<text x="821" y="82">0</text>
<text x="836" y="82">A36</text>
<text x="879" y="82">128</text>
<text x="893" y="82">128</text>
<text x="731" y="88">1</text>
<text x="736" y="88">pl1049</text>
<text x="764" y="88">1</text>
<text x="769" y="88">PL x10</text>
<text x="818" y="88">9</text>
<text x="821" y="88">8</text>
<text x="836" y="88">A36</text>
<text x="879" y="88">123</text>
<text x="893" y="88">123</text>
<text x="731" y="95">1</text>
<text x="736" y="95">pl1051</text>
<text x="764" y="95">1</text>
<text x="769" y="95">PL x10</text>
<text x="818" y="95">4</text>
<text x="821" y="95">0</text>
<text x="836" y="95">A36</text>
<text x="880" y="95">51</text>
<text x="895" y="95">51</text>
<text x="731" y="101">6</text>
<text x="764" y="101">6</text>
<text x="772" y="101">DiaF1852N</text>
<text x="818" y="101">0</text>
<text x="821" y="101">2</text>
<text x="882" y="101">1</text>
<text x="896" y="101">4</text>
<text x="731" y="107">8</text>
<text x="764" y="107">8</text>
<text x="772" y="107">DiaF1852N</text>
<text x="818" y="107">0</text>
<text x="821" y="107">2</text>
<text x="882" y="107">1</text>
<text x="896" y="107">5</text>
<text x="769" y="120">FIELDBOLTS</text>
<text x="729" y="127">14</text>
<text x="772" y="127">DiaF1852SC</text>
<text x="818" y="127">0</text>
<text x="821" y="127">1</text>
<text x="729" y="133">18</text>
<text x="772" y="133">DiaKB-TZ2</text>
<text x="818" y="133">0</text>
<text x="821" y="133">7</text>
<text x="836" y="133">+1HDWASH</text>
</g>
<g font-size="4.7">
<text x="134" y="155">(-</text>
<text x="142" y="155">)</text>
<text x="347" y="153">5/</text>
<text x="350" y="155">8</text>
<text x="364" y="153">5/</text>
<text x="367" y="155">8</text>
<text x="563" y="155">(-</text>
<text x="570" y="155">)</text>
<text x="127" y="161" transform="rotate(-90 127 161)">4</text>
<text x="578" y="161" transform="rotate(-90 578 161)">4</text>
<text x="125" y="164" transform="rotate(-90 125 164)">3/</text>
<text x="576" y="164" transform="rotate(-90 576 164)">3/</text>
<text x="116" y="174" transform="rotate(-90 116 174)">1/</text>
<text x="118" y="171" transform="rotate(-90 118 171)">2</text>
<text x="585" y="174" transform="rotate(-90 585 174)">1/</text>
<text x="587" y="171" transform="rotate(-90 587 171)">2</text>
<text x="125" y="184" transform="rotate(-90 125 184)">3/</text>
<text x="127" y="181" transform="rotate(-90 127 181)">4</text>
<text x="576" y="184" transform="rotate(-90 576 184)">3/</text>
<text x="578" y="181" transform="rotate(-90 578 181)">4</text>
<text x="540" y="190" transform="rotate(-90 540 190)">8</text>
<text x="553" y="190" transform="rotate(-90 553 190)">3/</text>
<text x="555" y="188" transform="rotate(-90 555 188)">8</text>
<text x="154" y="197">1/</text>
<text x="539" y="193" transform="rotate(-90 539 193)">5/</text>
<text x="156" y="199">2</text>
<text x="139" y="205">3/</text>
<text x="142" y="207">4</text>
<text x="549" y="206">1/</text>
<text x="551" y="208">2</text>
<text x="140" y="212">1/</text>
<text x="143" y="214">2</text>
<text x="153" y="212">1/</text>
<text x="156" y="214">4</text>
<text x="550" y="216">3/</text>
<text x="98" y="222">9/</text>
<text x="553" y="217">4</text>
<text x="101" y="223">16</text>
<text x="550" y="226">1/</text>
<text x="553" y="228">4</text>
<text x="561" y="226">1/</text>
<text x="564" y="228">2</text>
<text x="101" y="228">1/</text>
<text x="104" y="230">2</text>
<text x="81" y="235">3/</text>
<text x="83" y="236">4</text>
<text x="94" y="235">1/</text>
<text x="97" y="236">4</text>
<text x="567" y="240" transform="rotate(-90 567 240)">11/</text>
<text x="568" y="235" transform="rotate(-90 568 235)">16</text>
<text x="100" y="242">13/</text>
<text x="104" y="244">16</text>
<text x="206" y="243">1/</text>
<text x="209" y="244">4</text>
<text x="206" y="250">1/</text>
<text x="209" y="252">4</text>
<text x="681" y="250" transform="rotate(-90 681 250)">8</text>
<text x="119" y="256" transform="rotate(-90 119 256)">11/</text>
<text x="120" y="252" transform="rotate(-90 120 252)">16</text>
<text x="188" y="256" transform="rotate(-90 188 256)">16</text>
<text x="519" y="255" transform="rotate(-90 519 255)">16</text>
<text x="679" y="253" transform="rotate(-90 679 253)">7/</text>
<text x="186" y="259" transform="rotate(-90 186 259)">1/</text>
<text x="517" y="258" transform="rotate(-90 517 258)">1/</text>
<text x="578" y="261" transform="rotate(-90 578 261)">16</text>
<text x="576" y="266" transform="rotate(-90 576 266)">11/</text>
<text x="586" y="264">9/</text>
<text x="589" y="266">16</text>
<text x="586" y="271">1/</text>
<text x="589" y="273">2</text>
<text x="588" y="278">3/</text>
<text x="590" y="279">4</text>
<text x="601" y="278">1/</text>
<text x="604" y="279">4</text>
<text x="679" y="280" transform="rotate(-90 679 280)">1/</text>
<text x="681" y="277" transform="rotate(-90 681 277)">8</text>
<text x="94" y="283">9/</text>
<text x="96" y="285">16</text>
<text x="97" y="290">1/</text>
<text x="99" y="291">2</text>
<text x="587" y="293">1/</text>
<text x="650" y="290">1/</text>
<text x="653" y="291">4</text>
<text x="95" y="297">13/</text>
<text x="100" y="299">16</text>
<text x="590" y="294">2</text>
<text x="650" y="297">1/</text>
<text x="653" y="299">4</text>
<text x="695" y="296">3/</text>
<text x="697" y="297">8</text>
<text x="578" y="304" transform="rotate(-90 578 304)">8</text>
<text x="586" y="303">13/</text>
<text x="590" y="304">16</text>
<text x="576" y="307" transform="rotate(-90 576 307)">1/</text>
<text x="244" y="329">1/</text>
<text x="247" y="331">8</text>
<text x="249" y="344">1/</text>
<text x="251" y="346">8</text>
<text x="176" y="359" transform="rotate(-90 176 359)">5/</text>
<text x="178" y="356" transform="rotate(-90 178 356)">16</text>
<text x="349" y="371">7/</text>
<text x="355" y="371">5/</text>
<text x="352" y="373">8</text>
<text x="358" y="373">16</text>
<text x="349" y="379">7/</text>
<text x="352" y="381">16</text>
<text x="347" y="387">1/</text>
<text x="350" y="388">8</text>
<text x="353" y="387">13/</text>
<text x="358" y="388">16</text>
<text x="318" y="405">3/</text>
<text x="321" y="407">4</text>
</g>
<g font-size="4.2">
<text x="824" y="49">5/</text>
<text x="826" y="51">8</text>
<text x="776" y="56">5/</text>
<text x="778" y="57">16</text>
<text x="776" y="62">5/</text>
<text x="778" y="63">16</text>
<text x="772" y="68">3/</text>
<text x="774" y="70">8</text>
<text x="772" y="75">3/</text>
<text x="774" y="76">8</text>
<text x="772" y="81">3/</text>
<text x="774" y="82">8</text>
<text x="772" y="87">3/</text>
<text x="774" y="89">8</text>
<text x="772" y="94">3/</text>
<text x="774" y="95">8</text>
<text x="823" y="94">1/</text>
<text x="825" y="95">4</text>
<text x="769" y="100">3/</text>
<text x="770" y="101">4</text>
<text x="823" y="100">1/</text>
<text x="825" y="101">4</text>
<text x="769" y="106">3/</text>
<text x="770" y="108">4</text>
<text x="769" y="125">3/</text>
<text x="823" y="125">3/</text>
<text x="769" y="132">5/</text>
<text x="770" y="127">4</text>
<text x="825" y="127">4</text>
<text x="770" y="133">8</text>
</g>
<g font-size="4">
<text x="136" y="154">3/</text>
<text x="139" y="155">16</text>
<text x="565" y="154">3/</text>
<text x="567" y="155">16</text>
</g>
<g font-size="3.7">
<text x="17" y="551" transform="rotate(-90 17 551)">18:24:54</text>
<text x="17" y="561" transform="rotate(-90 17 561)">2025</text>
<text x="17" y="570" transform="rotate(-90 17 570)">Jun 17</text>
<text x="17" y="593" transform="rotate(-90 17 593)">PRINTED ON</text>
</g>
</svg>
